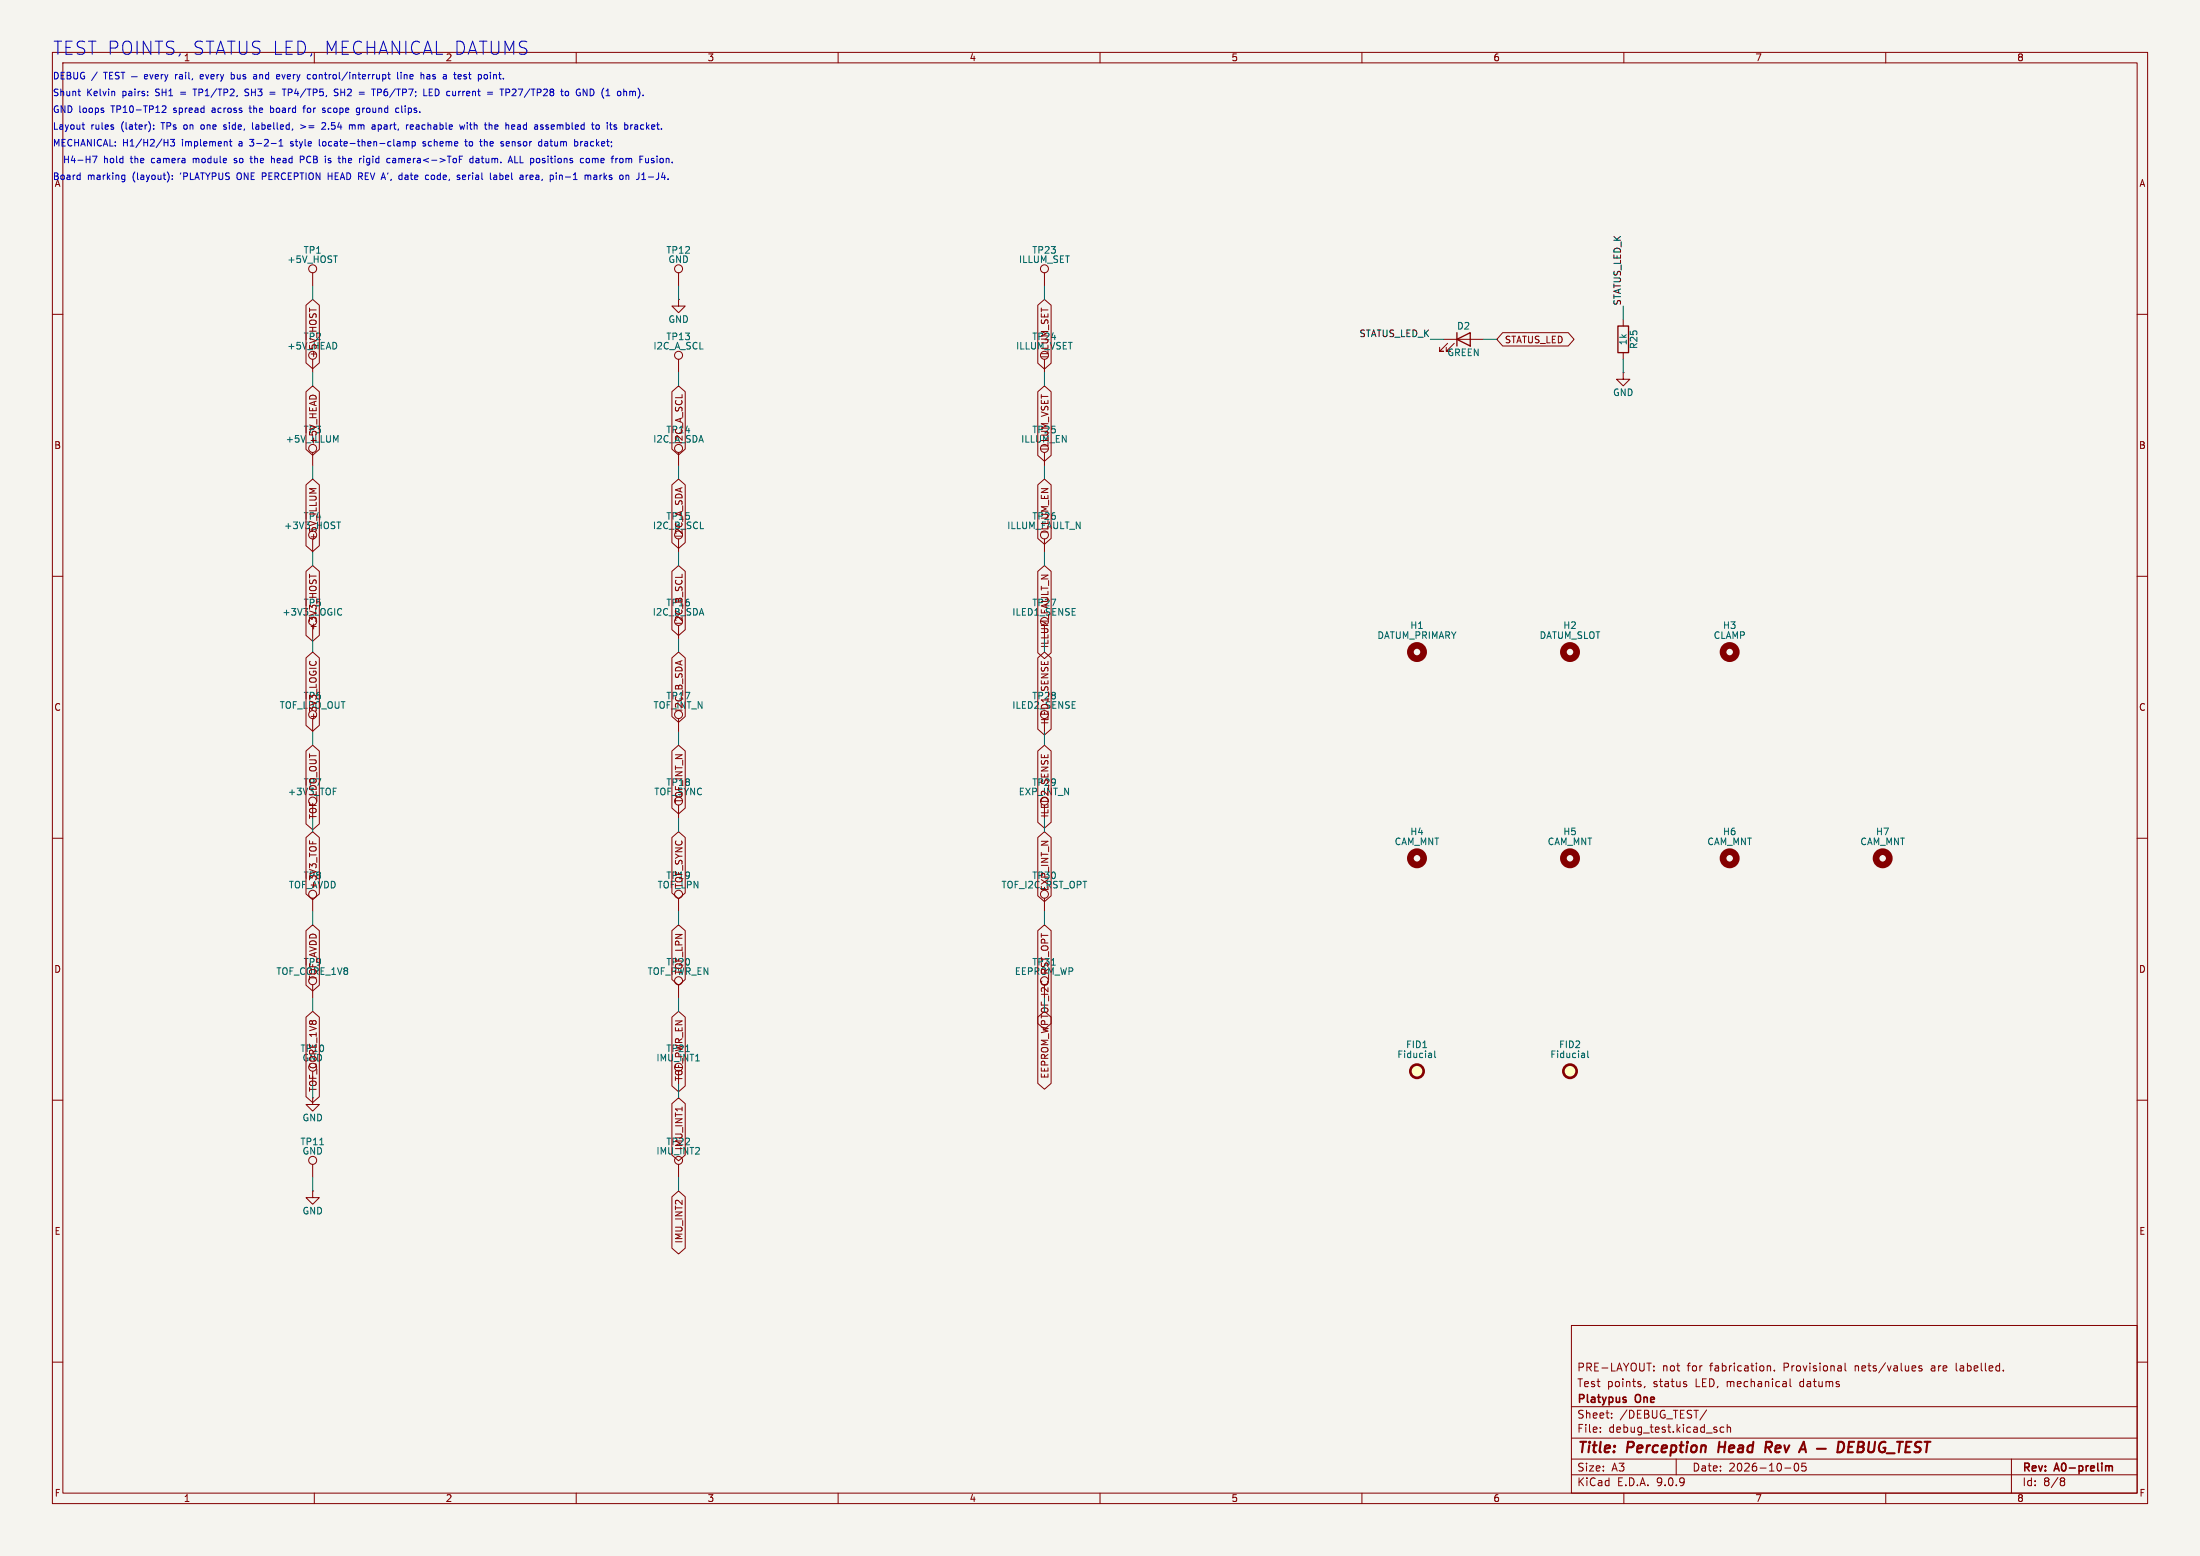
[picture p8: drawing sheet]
<svg xmlns="http://www.w3.org/2000/svg" width="420mm" height="297mm" viewBox="0 0 420 297" stroke-linecap="round" stroke-linejoin="round" font-family="sans-serif">
<path d="M0 0h420v297h-420z" fill="#f5f4ef" stroke="#f5f4ef" stroke-width=".19"/>
<g fill="none" stroke="#840000" stroke-width=".19">
<path d="M10 10h400v277h-400zM12 12h396v273h-396zM110 10v2M160 10v2M210 10v2M260 10v2M310 10v2M360 10v2M58.4 58.3l1.3-1.1 1.3 1.1v11l-1.3 1.1-1.3-1.1zM59.7 52.1v2.5M129.5 57.2v1.2h1.3l-1.3 1.3-1.2-1.3h1.2M129.5 57.2h.1"/>
<path d="M129.5 52.1v2.5M198.1 58.3l1.3-1.1 1.3 1.1v11l-1.3 1.1-1.3-1.1zM199.4 52.1v2.5M10 60h2M58.4 74.8l1.3-1.1 1.3 1.1v11l-1.3 1.1-1.3-1.1zM59.7 68.6v2.5M128.3 74.8l1.2-1.1 1.3 1.1v10.9l-1.3 1.1-1.2-1.1zM129.5 68.6v2.5M198.1 74.8l1.3-1.1 1.3 1.1v12.1l-1.3 1.1-1.3-1.1zM199.4 68.6v2.5M275.6 64.8h7.6M276.4 65.5l-1.6 1.6h.8h-.8v-.8"/>
<path d="M277.6 65.5l-1.5 1.6h.8h-.8v-.8M286.9 63.5h12.5l1.1 1.3-1.1 1.2h-12.5l-1.2-1.2zM309.9 71.1v1.3h1.2l-1.2 1.3-1.3-1.3h1.3M309.9 71.1h.1M309.9 61v1.2M309.9 67.3v1.3M408 60h2M58.4 92.6l1.3-1.2 1.3 1.2v11.6l-1.3 1.1-1.3-1.1zM59.7 86.4v2.5M60.4 93.3h-1.3l.9 .4M128.3 92.6l1.2-1.2 1.3 1.2v11l-1.3 1.1-1.2-1.1zM129.5 86.4v2.5"/>
<path d="M198.1 92.6l1.3-1.2 1.3 1.2v10.2l-1.3 1.1-1.3-1.1zM199.4 86.4v2.5M10 110h2M58.4 109.1l1.3-1.1 1.3 1.1v12.2l-1.3 1.1-1.3-1.1zM59.1 109.6v.7M59.7 102.9v2.5M59.7 119.4v2.5M128.3 109.1l1.2-1.1 1.3 1.1v11.1l-1.3 1.1-1.2-1.1zM129.5 102.9v2.5M129.5 119.4v2.5M198.1 109.1l1.3-1.1 1.3 1.1v15.5l-1.3 1.1-1.3-1.1zM199.4 102.9v2.5"/>
<path d="M408 110h2M58.4 125.6l1.3-1.1 1.3 1.1v12.9l-1.3 1.1-1.3-1.1zM59.2 126.2l-.1 .3M59.7 137.2v2.5M60.2 126.2l.2 .3M128.3 125.6l1.2-1.1 1.3 1.1v11.2l-1.3 1.1-1.2-1.1zM129.5 137.2v2.5M198.1 125.6l1.3-1.1 1.3 1.1v13.6l-1.3 1.1-1.3-1.1zM199.4 137.2v2.5M10 160h2M58.4 143.4l1.3-1.2 1.3 1.2v13.9l-1.3 1.1-1.3-1.1zM58.4 159.9l1.3-1.1 1.3 1.1v10.7l-1.3 1.1-1.3-1.1z"/>
<path d="M128.3 143.4l1.2-1.2 1.3 1.2v10.8l-1.3 1.2-1.2-1.2zM128.3 159.9l1.2-1.1 1.3 1.1v10.5l-1.3 1.2-1.2-1.2zM129.5 153.7v2.5M198.1 143.4l1.3-1.2 1.3 1.2v13.6l-1.3 1.1-1.3-1.1zM198.1 159.9l1.3-1.1 1.3 1.1v11.1l-1.3 1.1-1.3-1.1zM408 160h2M58.4 177.6l1.3-1.1 1.3 1.1v10.4l-1.3 1.2-1.3-1.2zM59.1 160.5v.6M59.7 171.5v2.5M128.3 177.6l1.2-1.1 1.3 1.1v9.4l-1.3 1.1-1.2-1.1zM129.5 171.5v2.5M198.1 177.6l1.3-1.1 1.3 1.1v17.8l-1.3 1.1-1.3-1.1z"/>
<path d="M199.4 171.5v2.5M58.4 194.2l1.3-1.2 1.3 1.2v15.1l-1.3 1.1-1.3-1.1zM59.7 188v2.5M128.3 194.2l1.2-1.2 1.3 1.2v13.1l-1.3 1.1-1.2-1.1zM129.5 188v2.5M198.1 194.2l1.3-1.2 1.3 1.2v12.6l-1.3 1.1-1.3-1.1zM10 210h2M59.7 209.6v1.2h1.3l-1.3 1.3-1.3-1.3h1.3M59.7 209.6h.1M128.3 210.7l1.2-1.1 1.3 1.1v9.8l-1.3 1.1-1.2-1.1zM408 210h2M59.7 227.3v1.3h1.3l-1.3 1.3-1.3-1.3h1.3"/>
<path d="M59.7 227.3h.1M59.7 222.2v2.6M128.3 228.4l1.2-1.1 1.3 1.1v9.8l-1.3 1.2-1.2-1.2zM129.5 222.2v2.6M300 253h108v32h-108zM10 260h2M300 278.5h108M300 274.5h108M300 268.5h108M305.5 273.2v.2M305.5 272.5v.1M307.7 270.5v.2"/>
<path d="M307.7 269.8v.1M314 264.6l-.1 .3M315.7 261.5v.2M315.7 260.8v.1M320 278.5v3M321.8 264.2l.2 .2-.2 .3M321.8 263.7l.1 .1M325.8 269.1l-1.3 1.9M329.1 272.5l-.4-.1-.3 .3 .1 .6h.6M329.7 272.5l.2-.1 .4 .1 .1 .9M329.7 271.9v1.5M337.4 260.7v1"/>
<path d="M337.4 260.8l.2-.1 .3 .1 .1 .9M338.7 261.5v.2M341.7 263.2v1.3l.2 .2M342.7 279.4l.2-.1a.8 .8 0 0 1 .5 .7 .8 .8 0 0 1-.5 .8l-.2-.2-.2-.4zM344.7 279.3h-.7l-.1 .7 .3-.1h.5l.1 .2-.1 .5-.2 .2-.6-.2M352.2 260.2v1.3l.2 .2M365.7 260.8v.2l-.7 .2M366.9 260.8l-.4-.1-.2 .2 .1 .2 .5 .2v.3h-.6M373.4 260.2l.1 1.4M382.4 261.5v.2M384 278.5v6.5M408 260h2"/>
<path d="M60 285v2M110 285v2M160 285v2M210 285v2M260 285v2M300 281.5h108M310 285v2M340.7 280.2h1.2M360 285v2M393.6 282.7h.3M393.9 282.7l.2 .2 .1 .4-.2 .2-.4 .1M394.2 282.4l-.3 .3"/>
<circle cx="59.7" cy="51.3" r=".76"/>
<circle cx="129.5" cy="51.3" r=".76"/>
<circle cx="199.4" cy="51.3" r=".76"/>
<circle cx="129.5" cy="67.8" r=".76"/>
<circle cx="59.7" cy="85.6" r=".76"/>
<circle cx="129.5" cy="85.6" r=".76"/>
<circle cx="199.4" cy="102.1" r=".76"/>
<circle cx="129.5" cy="136.4" r=".76"/>
<circle cx="59.7" cy="170.7" r=".76"/>
<circle cx="129.5" cy="170.7" r=".76"/>
<circle cx="199.4" cy="170.7" r=".76"/>
<circle cx="59.7" cy="187.2" r=".76"/>
<circle cx="129.5" cy="187.2" r=".76"/>
<circle cx="59.7" cy="221.5" r=".76"/>
<circle cx="129.5" cy="221.5" r=".76"/>
</g>
<path d="M310.3 267.2l.2 .2-.2 .3M310.3 266.7l.1 .1M402.5 279.9l.1 .1M402.6 280v.8M402.6 280l.2-.2 .4 .1 .1 .9" fill="none" stroke="#840000" stroke-width=".3"/>
<g fill="none" stroke="#840000" stroke-width=".4">
<path d="M328.3 275.2l-.3 2M337.5 276.3l.6 .9M338 275.2h-.8l-.2 2M338 276.2l-.9 .1M351 275.2a.96 .96 0 0 1 1 .6 .96 .96 0 0 1-.2 1.1l-.6 .3h-.4zM352.9 276.2h.7M354 275.2h-1l-.2 2h.9M354.7 276.2h.7M354.8 275.2l.9 .1a.51 .51 0 0 1 .1 .5 .51 .51 0 0 1-.4 .4l.2 .1a.58 .58 0 0 1-.3 .9h-.7zM356.8 275.2l-.2 1.6 .2 .3a.66 .66 0 0 0 1-.3l.2-1.6M360 275.3a1.02 1.02 0 0 0-1.3 .6 1.02 1.02 0 0 0 .5 1.3l.6-.2 .1-.7h-.4M360.2 277.4h1.5"/>
<path d="M362.2 275.2h1.1M362.7 275.2l-.2 2M363.8 276.2h.7M364.9 275.2h-.9l-.3 2h1M366.8 275.3a.85 .85 0 0 0-1 .1 .45 .45 0 0 0 .1 .8l.6 .1a.51 .51 0 0 1 .1 .6 .51 .51 0 0 1-.4 .3l-.8-.1M367.4 275.2h1.1M368 275.2l-.3 2"/>
</g>
<path d="M278.1 64.8l2.6-1.3v2.5zM278.1 63.5v2.5M308.9 62.2h2v5.1h-2z" fill="none" stroke="#840000" stroke-width=".25"/>
<g fill="none" stroke="#840000" stroke-width="1.3">
<circle cx="270.5" cy="124.5" r="1.27"/>
<circle cx="299.7" cy="124.5" r="1.27"/>
<circle cx="330.2" cy="124.5" r="1.27"/>
<circle cx="270.5" cy="163.8" r="1.27"/>
<circle cx="299.7" cy="163.8" r="1.27"/>
<circle cx="330.2" cy="163.8" r="1.27"/>
<circle cx="359.4" cy="163.8" r="1.27"/>
</g>
<g fill="none" stroke="#006464" stroke-width=".19">
<path d="M64.1 84l.4-.9v1.3M64.3 99.6h.7M65 116.1l.2 .2M65.2 117.3l-.2 .1M63.6 150.4h.6M200.8 184.2h.7M61.1 218.5h.7M130.9 200.7h.7M273.2 201.1l.1 .8M273.3 201.8l-.1 .1M273.3 201.3l-.1 .1M273.9 200.6v1.1l.2 .2"/>
<path d="M302.4 201.1l.1 .8M302.5 201.8l-.1 .1M302.5 201.3l-.1 .1M303.1 200.6v1.1l.2 .2"/>
</g>
<g fill="#ffffc2" stroke="#ffffc2" stroke-width=".19">
<circle cx="270.5" cy="204.5" r="1.27"/>
<circle cx="299.7" cy="204.5" r="1.27"/>
</g>
<g fill="none" stroke="#840000" stroke-width=".51">
<circle cx="270.5" cy="204.5" r="1.27"/>
<circle cx="299.7" cy="204.5" r="1.27"/>
</g>
<g fill="none" stroke="#009600" stroke-width=".19">
<path d="M59.7 54.6v2.6M129.5 54.6v2.6M199.4 54.6v2.6M309.9 58.4v2.6M59.7 71.1v2.6M129.5 71.1v2.6M199.4 71.1v2.6M273 64.8h2.6M283.2 64.8h2.5M309.9 68.6v2.5M59.7 88.9v2.5M129.5 88.9v2.5"/>
<path d="M199.4 88.9v2.5M59.7 105.4v2.6M129.5 105.4v2.6M199.4 105.4v2.6M59.7 121.9v2.6M59.7 139.7v2.5M129.5 121.9v2.6M129.5 139.7v2.5M199.4 121.9v2.6M199.4 139.7v2.5M59.7 156.2v2.6M129.5 156.2v2.6"/>
<path d="M199.4 156.2v2.6M59.7 174v2.5M129.5 174v2.5M199.4 174v2.5M59.7 190.5v2.5M129.5 190.5v2.5M59.7 207v2.6M129.5 207v2.6M59.7 224.8v2.5M129.5 224.8v2.5"/>
</g>
<g fill="none" stroke="#0000c2" stroke-width=".19">
<path d="M14.9 17.4h.5M15.1 18.2l.3 .1M19.8 13.8h.7M20.1 13.8v1.3M20.9 14.4h.4M21.5 13.8h-.6v1.3h.6M21.8 17.5l.1 .8M22.7 13.9l-.4-.1-.2 .1v.4l.5 .2 .1 .3-.2 .3-.5-.1M23.1 13.8h.7M23.5 13.8v1.3M25.1 14.6h1.1M27.6 14.6l.6-.1-.1-.2-.3-.1-.2 .2v.6h.5"/>
<path d="M28.6 14.2l.3 .9 .3-.9M29.6 14.6l.6-.1v-.2l-.4-.1-.2 .2 .1 .6h.5M30.8 14.2v.9M31.1 14.2l-.3 .3M31.4 14.2l.4 .9M31.8 15.1l-.4 .4M32.1 14.2l-.3 .9M33.5 14.2v.9M33.7 14.2l-.2 .3M36.8 17h.8M38.6 14.2l-.4 .2 .1 .6 .3 .1M38.8 14.5l-.6 .1"/>
<path d="M44.1 14.3l.4-.1 .2 .1M44.1 13.8v1.3M44.7 15l-.2 .1-.4-.1M46.7 18.2l.5 .1M47.3 17h-.3l-.3 .2 .2 .3 .3 .2M48.6 14.2l.3 .1 .1 .8M49 15l-.4 .1M49 14.5l-.4 .1M51.5 17.6h1M51.5 18h1M53 14.2l.3 .1 .1 .2-.6 .1M53.3 15l-.3 .1"/>
<path d="M53.9 17h.7M54.2 17v1.3M59.1 14.2l.2 .1M59.3 15l-.2 .1M59.8 14.3v.7M64.5 17.1l-.5-.1-.1 .1v.4l.5 .2 .1 .3-.2 .3-.5-.1M68.6 17.6h.9M68.6 18h.9M70.9 17h.8M71.3 17v1.3M72.1 17.7h.5M72.6 17h-.5v1.3"/>
<path d="M73.2 14.2l.3 .1 .2 .2-.1 .5-.4 .1M74 14.2h.5M74.2 13.8v1.1l.3 .2M75.9 13.8v1.1l.2 .2M76.6 13.8v.1M76.6 14.2v.9M77.2 14.2v.9M77.3 14.2l-.1 .1M80.9 17v1.3h.6M81.5 14.3h.5M81.9 14.6h-.3l-.1 .2v.2l.4 .1M81.9 17.6h.5"/>
<path d="M82.6 17h-.7v1.3h.7M86.8 13.8v1.1M88.5 15l.2 .1M88.7 14.2l-.2 .2 .2 .2M92.6 14.2l.4 .1 .1 .2-.1 .5-.4 .1M93.1 17.6h.9M93.1 18h.9M95.4 17h.8M95.8 17v1.3M97.1 17.7l.2-.3-.1-.3-.6-.1v1.3M108 17.5l.3-.1 .3 .3v.3l-.3 .3-.3-.1-.1-.2zM120.2 17.5l.4-.1 .2 .2"/>
<path d="M120.2 17.4v.9M120.8 17.6v.7M120.8 17.5v.1M15.2 33.4l.1 .1M15.3 33v1.3M15.3 34.2l-.1 .1M15.7 23.8h.4M15.8 24.5l.3 .2M17.7 29.8h.8l-.5 1.3M19.8 21.1v.3M23.5 33.4l.3 .1M23.8 33.4v1.1l-.1 .1-.3 .1"/>
<path d="M23.8 34.2l-.3 .1M29.1 30.2l-.2 .3v.3l.2 .3M29.3 24.6v.1M29.3 23.9v.1M31 20.3l.4-.1 .3 .4-.8 .9h.8M31.3 27.2h.8M32.1 26.6v1.3M32.2 33.4v.8M32.5 26.6h.8l-.4 .5 .4 .1v.6l-.2 .1-.6-.1M32.9 34.2v.1M32.9 33.5v.1M36.9 30.2v.9"/>
<path d="M37.3 30.2l-.4 .1M38.5 23.9l-.2 .2 .2 .5M42.7 24.6l.4 .1M43.1 23.8l-.4 .2 .1 .2h.3M43.8 27h.5M44 26.6v1.1l.3 .2M45.2 30.3l-.3-.1-.2 .3 .5 .3M45.2 30.9l-.1 .2-.4-.1M47.5 20.6h.5M47.7 30.2h.5M47.7 20.2l.1 1.2M47.9 29.8v1.1"/>
<path d="M48.1 31.1h.1M48.2 23.4v1.1l.2 .2M51.6 21.4l.4 .1M51.6 20.2v1.3M51.8 27.4h.9M52 30.2l.4 .2v.7M52 20.6l-.4 .1M53.3 27.9h.7M53.3 27l.3-.4v1.3M55.5 27.8l.1 .1M55.6 27l-.1 .2 .1 .2M57.3 29.8h.5l.3 .2-.2 .4-.6 .1"/>
<path d="M57.4 23.8l1 .4-1 .4M57.8 20.6h.5M58.3 20.2l-.3 .2v1.1M61 26.6v1.1l.1 .2M61.4 23.5l.5-.1 .3 .4-.8 .9h.8M61.6 21l.5 .2-.1 .2-.3 .1M61.6 20.7h.4M62.7 33.6h.7M63.1 30.7v.3M65.6 30.2l.4 .2v.7M66.9 23.8l.3 .2M67.2 24l.2-.2 .3 .1 .1 .8"/>
<path d="M67.2 24v.7M68.1 21.4l.2 .1 .3-.1M68.6 20.6v1.1l-.2 .2-.3-.1M68.6 20.7l-.3-.1-.2 .1M70 31.4h.5M70.5 30.2l-.4 .1-.1 .2v.5l.5 .1M72.2 24.6l.4 .1M72.2 23.8v1.3M72.6 23.8l-.4 .1M75 30.3h.5v.8M75.5 21.2l.3 .3 .3-.1M75.5 30.5l-.4 .1-.2 .2 .2 .3 .4-.1"/>
<path d="M76.1 20.7l-.3-.1-.3 .3M76.6 33.4l.1 .1M76.7 33v1.3M76.7 34.2l-.1 .1M77 27.1l.3-.1 .2 .2M77 27v.9M77.5 27.2l.2-.2 .3 .1 .1 .8M77.5 27.2v.7M77.8 23.8h.2M78.3 24.2l.6-.1v-.2l-.4-.1-.2 .2 .1 .6h.5M78.7 27.1l.3-.1 .3 .3-.1 .5h-.5M78.7 27v1.3"/>
<path d="M81.2 27.1l-.3-.1-.2 .3 .6 .3M81.3 27.7l-.2 .2-.4-.1M81.5 33.4l.3 .1M81.8 34.2l-.3 .1M82.4 33.5v.7M87.6 33.8l.2 .2-.2 .3M87.6 33.4l.2 .1M87.8 23.8l.2 .9 .2-.6 .3 .6 .2-.9M88.7 33.4l-.4 .2 .1 .6 .3 .1M88.7 27h.5M88.9 33.7l-.6 .1M88.9 26.6v1.1l.3 .2"/>
<path d="M89.2 23.4v.1M89.2 23.8v.9M90.3 30.3l-.4-.1-.2 .3 .1 .5h.5M90.3 29.8v1.3M90.9 30.3h.5v.8M91.4 30.5l-.4 .1-.2 .2 .2 .3 .4-.1M92.5 26.6v1.3M92.6 27l-.1 .1M93.7 23.8l.2 .2v.7M94.3 33.5h.5v.8M94.5 23.9v.7M94.8 33.7l-.4 .1-.2 .2 .2 .3 .4-.1"/>
<path d="M95.1 24.1l-.6 .1M96.8 27l-.2 .2v.5l.2 .2M97.2 27.3l-.6 .1M98.1 23.8l.2 .3-.6 .1M98.2 24.6l-.1 .1M98.3 29.8v1.3h.6M99.3 29.8v1.3h.6M100.5 33.4v.9M100.8 33.4l-.3 .3M103.1 27l.3 .1M103.4 27.8l-.3 .1M103.4 26.6v1.3"/>
<path d="M103.7 24.3v.3M104.2 24.6l.4 .1M104.4 23.8l-.2 .2 .2 .2M104.4 27l-.4 .1M104.4 27.4h-.3l-.1 .2v.2l.4 .1M106.2 33v.1M106.2 33.4v.9M106.8 33.4v.9M107 33.4l-.2 .1M110.1 27l.2 .3v.3l-.2 .3M110.9 27v.9M111.2 27l-.3 .3"/>
<path d="M111.7 33.5l.4-.1 .1 .2M111.7 33.4v.9M111.9 30.5l.2-.3 .3 .1 .1 .2-.1 .5-.3 .1-.2-.3M112.2 33.6l.2-.2 .3 .1 .1 .8M112.2 33.6v.7M113.1 30.2v.9M113.4 33.5h.5M113.6 30.3l-.3-.1-.2 .1M113.9 33.7l-.4 .1-.2 .2 .2 .3 .4-.1M114 23.8l.3 .1 .1 .2v.5l-.4 .1M117.1 29.8l-.3 .2M119.5 30.2v.9"/>
<path d="M119.7 33.4l.3 .2v.7M119.9 30.2l-.4 .1M121.3 23.8l.4 .1v.8M121.7 24.6l-.4 .1M121.7 24.1l-.4 .1M122 33v.9M122.8 33.2l.1-.2v1.3M123.8 33.8h1M124.3 30.5l.6 .3-.2 .3-.4-.1M124.8 30.3l-.3-.1-.2 .2"/>
</g>
<text font-size="3.5" fill="#0000c2" x="10" y="10.7">TEST POINTS, STATUS LED, MECHANICAL DATUMS</text>
<g font-size="2.8" fill="#840000">
<text x="301" y="277.9">Title:</text>
<text x="310.6" y="277.9">Perception</text>
<text x="328.9" y="277.9">Head</text>
<text x="338.6" y="277.9">Rev</text>
<text x="346.2" y="277.9">A</text>
</g>
<g font-size="2.1" fill="#840000">
<text x="301" y="262">PRE-LAYOUT:</text>
<text x="317.3" y="262">not</text>
<text x="322.2" y="262">for</text>
<text x="326.6" y="262">fabrication.</text>
<text x="340.8" y="262">Provisional</text>
<text x="354.5" y="262">nets/values</text>
<text x="369.2" y="262">are</text>
<text x="374.1" y="262">labelled.</text>
<text x="301" y="268.2">Platypus</text>
<text x="301" y="265">Test</text>
<text x="306.8" y="265">points,</text>
<text x="312.3" y="268.2">One</text>
<text x="315.7" y="265">status</text>
<text x="323.8" y="265">LED, mechanical</text>
<text x="344" y="265">datums</text>
<text x="301" y="273.7">File:</text>
<text x="301" y="271">Sheet:</text>
<text x="307.1" y="273.7">debug_test.kicad_sch</text>
<text x="309.2" y="271">/DEBUG_TEST/</text>
<text x="301" y="281.1">Size:</text>
<text x="307.6" y="281.1">A3</text>
<text x="323" y="281.1">Date:</text>
<text x="330" y="281.1">2026-10-05</text>
<text x="386" y="281.3">Rev:</text>
<text x="392.4" y="281.3">A0-prelim</text>
<text x="301" y="283.9">KiCad</text>
<text x="308.7" y="283.9">E.D.A.</text>
<text x="316.3" y="283.9">9.0.9</text>
<text x="386" y="283.9">Id:</text>
<text x="390.1" y="283.9">8/8</text>
</g>
<g font-size="1.8" fill="#840000">
<text x="35" y="11.9">1</text>
<text x="85" y="11.9">2</text>
<text x="135" y="11.9">3</text>
<text x="185" y="11.9">4</text>
<text x="235" y="11.9">5</text>
<text x="285" y="11.9">6</text>
<text x="335" y="11.9">7</text>
<text x="385" y="11.9">8</text>
<text x="408.3" y="35.9">A</text>
<text x="57.9" y="65.1">TP2</text>
<text x="197" y="65.1">TP24</text>
<text x="287.2" y="65.7">STATUS_LED</text>
<text x="54.8" y="66.9">+5V_HEAD</text>
<text x="60.6" y="68.5" transform="rotate(-90 60.6 68.5)">+5V_HOST</text>
<text x="200.3" y="68.5" transform="rotate(-90 200.3 68.5)">ILLUM_SET</text>
<text x="57.9" y="82.9">TP3</text>
<text x="127.1" y="82.9">TP14</text>
<text x="197" y="82.9">TP25</text>
<text x="10.3" y="85.9">B</text>
<text x="60.6" y="85" transform="rotate(-90 60.6 85)">+5V_HEAD</text>
<text x="130.5" y="84.9" transform="rotate(-90 130.5 84.9)">I2C_A_SCL</text>
<text x="194.8" y="84.7">ILLUM_EN</text>
<text x="200.3" y="86.1" transform="rotate(-90 200.3 86.1)">ILLUM_VSET</text>
<text x="408.2" y="85.9">B</text>
<text x="57.9" y="99.4">TP4</text>
<text x="124.5" y="101.2">I2C_B_SCL</text>
<text x="127.1" y="99.4">TP15</text>
<text x="197" y="99.4">TP26</text>
<text x="200.3" y="102" transform="rotate(-90 200.3 102)">ILLUM_EN</text>
<text x="60.6" y="103.4" transform="rotate(-90 60.6 103.4)">+5V_ILLUM</text>
<text x="130.5" y="102.7" transform="rotate(-90 130.5 102.7)">I2C_A_SDA</text>
<text x="57.9" y="115.9">TP5</text>
<text x="127.1" y="115.9">TP16</text>
<text x="130.5" y="119.4" transform="rotate(-90 130.5 119.4)">I2C_B_SCL</text>
<text x="193.2" y="117.7">ILED1_SENSE</text>
<text x="197" y="115.9">TP27</text>
<text x="60.6" y="120.5" transform="rotate(-90 60.6 120.5)">+3V3_HOST</text>
<text x="200.3" y="123.8" transform="rotate(-90 200.3 123.8)">ILLUM_FAULT_N</text>
<text x="10.3" y="135.9">C</text>
<text x="57.9" y="133.7">TP6</text>
<text x="60.6" y="137.6" transform="rotate(-90 60.6 137.6)">+3V3_LOGIC</text>
<text x="127.1" y="133.7">TP17</text>
<text x="130.5" y="135.9" transform="rotate(-90 130.5 135.9)">I2C_B_SDA</text>
<text x="197" y="133.7">TP28</text>
<text x="408.2" y="135.9">C</text>
<text x="200.3" y="138.4" transform="rotate(-90 200.3 138.4)">ILED1_SENSE</text>
<text x="54.9" y="152">+3V3_TOF</text>
<text x="57.9" y="150.2">TP7</text>
<text x="124.8" y="152">TOF_SYNC</text>
<text x="127.1" y="150.2">TP18</text>
<text x="130.5" y="153.4" transform="rotate(-90 130.5 153.4)">TOF_INT_N</text>
<text x="194.4" y="152">EXP_INT_N</text>
<text x="197" y="150.2">TP29</text>
<text x="60.6" y="156.5" transform="rotate(-90 60.6 156.5)">TOF_LDO_OUT</text>
<text x="200.3" y="156.1" transform="rotate(-90 200.3 156.1)">ILED2_SENSE</text>
<text x="57.9" y="168">TP8</text>
<text x="127.1" y="168">TP19</text>
<text x="197" y="168">TP30</text>
<text x="60.6" y="169.8" transform="rotate(-90 60.6 169.8)">+3V3_TOF</text>
<text x="125.4" y="169.8">TOF_LPN</text>
<text x="130.5" y="169.6" transform="rotate(-90 130.5 169.6)">TOF_SYNC</text>
<text x="200.3" y="170.2" transform="rotate(-90 200.3 170.2)">EXP_INT_N</text>
<text x="10.3" y="185.9">D</text>
<text x="57.9" y="184.5">TP9</text>
<text x="127.1" y="184.5">TP20</text>
<text x="197" y="184.5">TP31</text>
<text x="408.2" y="185.9">D</text>
<text x="60.6" y="187.2" transform="rotate(-90 60.6 187.2)">TOF_AVDD</text>
<text x="130.5" y="186.1" transform="rotate(-90 130.5 186.1)">TOF_LPN</text>
<text x="193.6" y="186.3">EEPROM_WP</text>
<text x="57.3" y="201">TP10</text>
<text x="57.7" y="202.8">GND</text>
<text x="125.2" y="202.8">IMU_INT1</text>
<text x="127.1" y="201">TP21</text>
<text x="60.6" y="208.5" transform="rotate(-90 60.6 208.5)">TOF_CORE_1V8</text>
<text x="130.5" y="206.5" transform="rotate(-90 130.5 206.5)">TOF_PWR_EN</text>
<text x="127.1" y="218.8">TP22</text>
<text x="130.5" y="219.6" transform="rotate(-90 130.5 219.6)">IMU_INT1</text>
<text x="10.3" y="235.9">E</text>
<text x="130.5" y="237.4" transform="rotate(-90 130.5 237.4)">IMU_INT2</text>
<text x="408.3" y="235.9">E</text>
<text x="10.3" y="285.9">F</text>
<text x="35" y="286.9">1</text>
<text x="85" y="286.9">2</text>
<text x="135" y="286.9">3</text>
<text x="185" y="286.9">4</text>
<text x="235" y="286.9">5</text>
<text x="285" y="286.9">6</text>
<text x="335" y="286.9">7</text>
<text x="385" y="286.9">8</text>
<text x="408.3" y="285.9">F</text>
</g>
<g font-size="1.8" fill="#0000c2">
<text x="10" y="15.5">DEBUG /</text>
<text x="34.1" y="15.5">rail,</text>
<text x="39.1" y="15.5">every</text>
<text x="45.2" y="15.5">bus</text>
<text x="49.7" y="15.5">and</text>
<text x="54.3" y="15.5">every</text>
<text x="60.4" y="15.5">control/interrupt</text>
<text x="77.7" y="15.5">line</text>
<text x="82.4" y="15.5">has</text>
<text x="86.9" y="15.5">a</text>
<text x="89.2" y="15.5">test</text>
<text x="94" y="15.5">point.</text>
<text x="10" y="18.7">Shunt</text>
<text x="10" y="21.9">GND loops</text>
<text x="16.6" y="18.7">Kelvin</text>
<text x="21.4" y="21.9">TP10-TP12</text>
<text x="23.5" y="18.7">pairs:</text>
<text x="30" y="18.7">SH1</text>
<text x="33.4" y="21.9">spread</text>
<text x="34.9" y="18.7">=</text>
<text x="37.6" y="18.7">TP1/TP2,</text>
<text x="40.9" y="21.9">across</text>
<text x="47.6" y="18.7">SH3</text>
<text x="48.3" y="21.9">the</text>
<text x="52.5" y="21.9">board</text>
<text x="55.3" y="18.7">TP4/TP5,</text>
<text x="59" y="21.9">for</text>
<text x="62.8" y="21.9">scope</text>
<text x="65.3" y="18.7">SH2</text>
<text x="69.5" y="21.9">ground</text>
<text x="73" y="18.7">TP6/TP7;</text>
<text x="77.2" y="21.9">clips.</text>
<text x="83" y="18.7">LED current</text>
<text x="95.5" y="18.7">=</text>
<text x="98.3" y="18.7">TP27/TP28</text>
<text x="110.1" y="18.7">to</text>
<text x="113.1" y="18.7">GND (1</text>
<text x="121.4" y="18.7">ohm).</text>
<text x="10" y="25.1">Layout</text>
<text x="10" y="28.3">MECHANICAL:</text>
<text x="17.3" y="25.1">rules</text>
<text x="23.2" y="25.1">(later):</text>
<text x="23.4" y="28.3">H1/H2/H3</text>
<text x="31.1" y="25.1">TPs</text>
<text x="34.8" y="28.3">implement</text>
<text x="35.5" y="25.1">on</text>
<text x="39" y="25.1">one</text>
<text x="43.6" y="25.1">side,</text>
<text x="45.9" y="28.3">a</text>
<text x="48.2" y="28.3">3-2-1</text>
<text x="49.2" y="25.1">labelled,</text>
<text x="56.1" y="28.3">style</text>
<text x="58.6" y="25.1">&gt;=</text>
<text x="61.8" y="28.3">locate-then-clamp</text>
<text x="62.9" y="25.1">2.54</text>
<text x="68.3" y="25.1">mm</text>
<text x="72.9" y="25.1">apart,</text>
<text x="79.6" y="25.1">reachable</text>
<text x="81.8" y="28.3">scheme</text>
<text x="90.1" y="25.1">with</text>
<text x="90.1" y="28.3">to</text>
<text x="93.2" y="28.3">the</text>
<text x="95.1" y="25.1">the</text>
<text x="97.3" y="28.3">sensor</text>
<text x="99.2" y="25.1">head</text>
<text x="104.7" y="28.3">datum</text>
<text x="104.9" y="25.1">assembled</text>
<text x="111.7" y="28.3">bracket;</text>
<text x="116.1" y="25.1">to</text>
<text x="119.2" y="25.1">its</text>
<text x="122.7" y="25.1">bracket.</text>
<text x="10" y="34.7">Board</text>
<text x="10.3" y="35.9">A</text>
<text x="12.3" y="31.5">H4-H7</text>
<text x="16.7" y="34.7">marking</text>
<text x="20.2" y="31.5">hold</text>
<text x="25.4" y="34.7">(layout):</text>
<text x="25.4" y="31.5">the</text>
<text x="29.6" y="31.5">camera</text>
<text x="34.7" y="34.7">'PLATYPUS</text>
<text x="37.7" y="31.5">module</text>
<text x="45.7" y="34.7">ONE PERCEPTION</text>
<text x="45.8" y="31.5">so</text>
<text x="49.1" y="31.5">the</text>
<text x="53.3" y="31.5">head</text>
<text x="59" y="31.5">PCB</text>
<text x="63.5" y="34.7">HEAD REV A',</text>
<text x="63.9" y="31.5">is</text>
<text x="66.7" y="31.5">the</text>
<text x="70.9" y="31.5">rigid</text>
<text x="76.3" y="31.5">camera&lt;-&gt;ToF</text>
<text x="77.6" y="34.7">date</text>
<text x="82.9" y="34.7">code,</text>
<text x="89.2" y="34.7">serial</text>
<text x="92.4" y="31.5">datum.</text>
<text x="95.7" y="34.7">label</text>
<text x="100" y="31.5">ALL positions</text>
<text x="101.5" y="34.7">area,</text>
<text x="107.5" y="34.7">pin-1</text>
<text x="114.1" y="31.5">come</text>
<text x="114.3" y="34.7">marks</text>
<text x="120.3" y="31.5">from</text>
<text x="121.2" y="34.7">on</text>
<text x="124.7" y="34.7">J1-J4.</text>
<text x="125.8" y="31.5">Fusion.</text>
</g>
<g font-size="1.8" fill="#006464">
<text x="54.8" y="50.4">+5V_HOST</text>
<text x="57.9" y="48.6">TP1</text>
<text x="127.1" y="48.6">TP12</text>
<text x="127.5" y="50.4">GND</text>
<text x="194.4" y="50.4">ILLUM_SET</text>
<text x="197" y="48.6">TP23</text>
<text x="127.1" y="65.1">TP13</text>
<text x="127.5" y="61.8">GND</text>
<text x="278.1" y="63.1">D2</text>
<text x="310.7" y="66" transform="rotate(-90 310.7 66)">1k</text>
<text x="124.6" y="66.9">I2C_A_SCL</text>
<text x="193.9" y="66.9">ILLUM_VSET</text>
<text x="276.2" y="68.2">GREEN</text>
<text x="312.8" y="66.7" transform="rotate(-90 312.8 66.7)">R25</text>
<text x="307.8" y="75.8">GND</text>
<text x="54.4" y="84.7">+5V_ILLUM</text>
<text x="124.6" y="84.7">I2C_A_SDA</text>
<text x="54.1" y="101.2">+3V3_HOST</text>
<text x="192.2" y="101.2">ILLUM_FAULT_N</text>
<text x="53.8" y="117.7">+3V3_LOGIC</text>
<text x="124.5" y="117.7">I2C_B_SDA</text>
<text x="262.8" y="122.1">DATUM_PRIMARY</text>
<text x="269.1" y="120.2">H1</text>
<text x="293.8" y="122.1">DATUM_SLOT</text>
<text x="298.3" y="120.2">H2</text>
<text x="327" y="122.1">CLAMP</text>
<text x="328.8" y="120.2">H3</text>
<text x="53.3" y="135.5">TOF_LDO_OUT</text>
<text x="124.7" y="135.5">TOF_INT_N</text>
<text x="193.2" y="135.5">ILED2_SENSE</text>
<text x="266.1" y="161.5">CAM_MNT</text>
<text x="269.1" y="159.6">H4</text>
<text x="295.4" y="161.5">CAM_MNT</text>
<text x="298.3" y="159.6">H5</text>
<text x="325.8" y="161.5">CAM_MNT</text>
<text x="328.8" y="159.6">H6</text>
<text x="355" y="161.5">CAM_MNT</text>
<text x="358" y="159.6">H7</text>
<text x="55.1" y="169.8">TOF_AVDD</text>
<text x="191.1" y="169.8">TOF_I2C_RST_OPT</text>
<text x="52.7" y="186.3">TOF_CORE_1V8</text>
<text x="123.5" y="186.3">TOF_PWR_EN</text>
<text x="266.7" y="202.2">Fiducial</text>
<text x="268.3" y="200.3">FID1</text>
<text x="295.9" y="202.2">Fiducial</text>
<text x="297.5" y="200.3">FID2</text>
<text x="57.7" y="214.2">GND</text>
<text x="57.3" y="218.8">TP11</text>
<text x="57.7" y="220.6">GND</text>
<text x="125.2" y="220.6">IMU_INT2</text>
<text x="57.7" y="232">GND</text>
</g>
<g font-size="1.8" fill="#0f0f0f">
<text x="309.5" y="58.4" transform="rotate(-90 309.5 58.4)">STATUS_LED_K</text>
<text x="259.4" y="64.4">STATUS_LED_K</text>
</g>
<text font-size="1.8" fill="#009600" x="200.3" y="206" transform="rotate(-90 200.3 206)">EEPROM_WPTOF_I2C_RST_OPT</text>
</svg>
